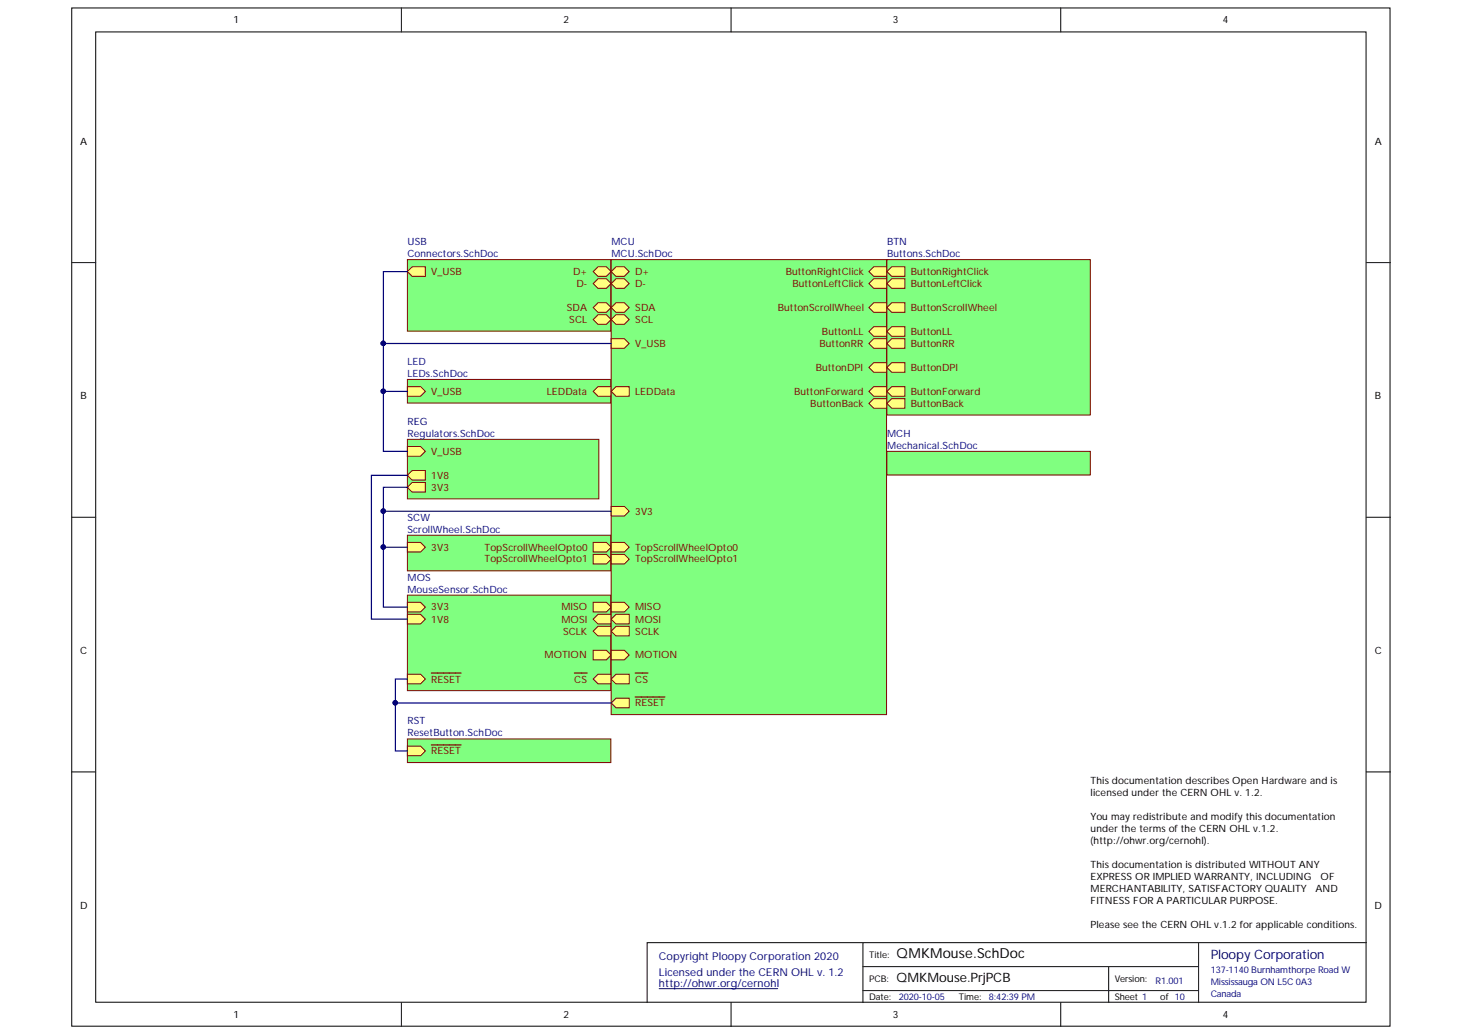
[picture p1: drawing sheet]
<svg xmlns="http://www.w3.org/2000/svg" width="297mm" height="210mm" viewBox="0 0 297 210" stroke-linecap="round" stroke-linejoin="round" font-family="sans-serif">
<g fill="#fff" stroke="#000" stroke-width=".2">
<path d="M14.6 1.6h267.4v206.5h-267.4z"/>
<path d="M19.4 6.5h257.8v196.8h-257.8z"/>
</g>
<g fill="none" stroke="#000" stroke-width=".2">
<path d="M81.4 1.6v4.9M148.3 1.6v4.9M215.2 1.6v4.9M14.6 53.3h4.8M277.2 53.3h4.9M14.6 104.9h4.8M277.2 104.9h4.9M14.6 156.5h4.8M277.2 156.5h4.9M175.1 191.2h-43.8v12.1M175.1 196h68.1M224.9 196v7.3"/>
<path d="M243.2 191.2v12.1M277.2 191.2h-102.1v12.1M81.4 203.3v4.9M148.3 203.3v4.9M175.1 200.9h68.1M215.2 203.3v4.9"/>
</g>
<path d="M133.7 200.5h24.1" fill="none" stroke="#000080" stroke-width=".2"/>
<path d="M82.7 52.7h41.2v14.5h-41.2z" fill="#80ff80" stroke="#800000" stroke-width=".2"/>
<path d="M120.4 55.1l.9-1h1.7l1 1-1 1h-1.7z" fill-rule="evenodd" fill="#ffff80"/>
<path d="M120.4 55.1l.9-1h1.7l1 1-1 1h-1.7z" fill="none" stroke="#800000" stroke-width=".2"/>
<path d="M82.7 55.1l.9-1h2.7v2h-2.7z" fill-rule="evenodd" fill="#ffff80"/>
<path d="M82.7 55.1l.9-1h2.7v2h-2.7z" fill="none" stroke="#800000" stroke-width=".2"/>
<path d="M120.4 57.5l.9-1h1.7l1 1-1 1h-1.7z" fill-rule="evenodd" fill="#ffff80"/>
<path d="M120.4 57.5l.9-1h1.7l1 1-1 1h-1.7z" fill="none" stroke="#800000" stroke-width=".2"/>
<path d="M120.4 62.4l.9-1h1.7l1 1-1 .9h-1.7z" fill-rule="evenodd" fill="#ffff80"/>
<path d="M120.4 62.4l.9-1h1.7l1 1-1 .9h-1.7z" fill="none" stroke="#800000" stroke-width=".2"/>
<path d="M120.4 64.8l.9-1h1.7l1 1-1 1h-1.7z" fill-rule="evenodd" fill="#ffff80"/>
<path d="M120.4 64.8l.9-1h1.7l1 1-1 1h-1.7z" fill="none" stroke="#800000" stroke-width=".2"/>
<path d="M221.3 157.2h53.4v31.5h-53.4z" fill="#fff" stroke="#fff" stroke-width=".2"/>
<path d="M82.7 77h41.2v4.7h-41.2z" fill="#80ff80" stroke="#800000" stroke-width=".2"/>
<path d="M82.7 78.4h2.6l1 1-1 1h-2.6z" fill-rule="evenodd" fill="#ffff80"/>
<path d="M82.7 78.4h2.6l1 1-1 1h-2.6z" fill="none" stroke="#800000" stroke-width=".2"/>
<path d="M120.4 79.4l.9-1h2.7v2h-2.7z" fill-rule="evenodd" fill="#ffff80"/>
<path d="M120.4 79.4l.9-1h2.7v2h-2.7z" fill="none" stroke="#800000" stroke-width=".2"/>
<path d="M82.7 89.1h38.8v12.1h-38.8z" fill="#80ff80" stroke="#800000" stroke-width=".2"/>
<path d="M82.7 98.8l.9-.9h2.7v1.9h-2.7z" fill-rule="evenodd" fill="#ffff80"/>
<path d="M82.7 98.8l.9-.9h2.7v1.9h-2.7z" fill="none" stroke="#800000" stroke-width=".2"/>
<path d="M82.7 90.6h2.6l1 .9-1 1h-2.6z" fill-rule="evenodd" fill="#ffff80"/>
<path d="M82.7 90.6h2.6l1 .9-1 1h-2.6z" fill="none" stroke="#800000" stroke-width=".2"/>
<path d="M82.7 96.4l.9-1h2.7v2h-2.7z" fill-rule="evenodd" fill="#ffff80"/>
<path d="M82.7 96.4l.9-1h2.7v2h-2.7z" fill="none" stroke="#800000" stroke-width=".2"/>
<path d="M82.7 108.5h41.2v7.3h-41.2z" fill="#80ff80" stroke="#800000" stroke-width=".2"/>
<path d="M120.4 112.4h2.6l1 1-1 1h-2.6z" fill-rule="evenodd" fill="#ffff80"/>
<path d="M120.4 112.4h2.6l1 1-1 1h-2.6z" fill="none" stroke="#800000" stroke-width=".2"/>
<path d="M120.4 110h2.6l1 1-1 .9h-2.6z" fill-rule="evenodd" fill="#ffff80"/>
<path d="M120.4 110h2.6l1 1-1 .9h-2.6z" fill="none" stroke="#800000" stroke-width=".2"/>
<path d="M82.7 110h2.6l1 1-1 .9h-2.6z" fill-rule="evenodd" fill="#ffff80"/>
<path d="M82.7 110h2.6l1 1-1 .9h-2.6z" fill="none" stroke="#800000" stroke-width=".2"/>
<path d="M82.7 120.7h41.2v19.4h-41.2z" fill="#80ff80" stroke="#800000" stroke-width=".2"/>
<path d="M82.7 124.6h2.6l1 1-1 .9h-2.6z" fill-rule="evenodd" fill="#ffff80"/>
<path d="M82.7 124.6h2.6l1 1-1 .9h-2.6z" fill="none" stroke="#800000" stroke-width=".2"/>
<path d="M82.7 122.2h2.6l1 .9-1 1h-2.6z" fill-rule="evenodd" fill="#ffff80"/>
<path d="M82.7 122.2h2.6l1 .9-1 1h-2.6z" fill="none" stroke="#800000" stroke-width=".2"/>
<path d="M120.4 137.7l.9-1h2.7v2h-2.7z" fill-rule="evenodd" fill="#ffff80"/>
<path d="M120.4 137.7l.9-1h2.7v2h-2.7z" fill="none" stroke="#800000" stroke-width=".2"/>
<path d="M116.5 136.5h2.6" fill="none" stroke="#800000" stroke-width=".24"/>
<path d="M120.4 122.2h2.6l1 .9-1 1h-2.6z" fill-rule="evenodd" fill="#ffff80"/>
<path d="M120.4 122.2h2.6l1 .9-1 1h-2.6z" fill="none" stroke="#800000" stroke-width=".2"/>
<path d="M120.4 125.6l.9-1h2.7v1.9h-2.7z" fill-rule="evenodd" fill="#ffff80"/>
<path d="M120.4 125.6l.9-1h2.7v1.9h-2.7z" fill="none" stroke="#800000" stroke-width=".2"/>
<path d="M120.4 128l.9-1h2.7v2h-2.7z" fill-rule="evenodd" fill="#ffff80"/>
<path d="M120.4 128l.9-1h2.7v2h-2.7z" fill="none" stroke="#800000" stroke-width=".2"/>
<path d="M82.7 136.7h2.6l1 1-1 1h-2.6z" fill-rule="evenodd" fill="#ffff80"/>
<path d="M82.7 136.7h2.6l1 1-1 1h-2.6z" fill="none" stroke="#800000" stroke-width=".2"/>
<path d="M87.5 136.5h6.1" fill="none" stroke="#800000" stroke-width=".24"/>
<path d="M120.4 131.9h2.6l1 1-1 .9h-2.6z" fill-rule="evenodd" fill="#ffff80"/>
<path d="M120.4 131.9h2.6l1 1-1 .9h-2.6z" fill="none" stroke="#800000" stroke-width=".2"/>
<path d="M82.7 149.9h41.2v4.7h-41.2z" fill="#80ff80" stroke="#800000" stroke-width=".2"/>
<path d="M82.7 151.3h2.6l1 1-1 1h-2.6z" fill-rule="evenodd" fill="#ffff80"/>
<path d="M82.7 151.3h2.6l1 1-1 1h-2.6z" fill="none" stroke="#800000" stroke-width=".2"/>
<path d="M87.5 151.1h6.1" fill="none" stroke="#800000" stroke-width=".24"/>
<path d="M124 52.7h55.9v92.2h-55.9z" fill="#80ff80" stroke="#800000" stroke-width=".2"/>
<path d="M124 55.1l1-1h1.7l1 1-1 1h-1.7z" fill-rule="evenodd" fill="#ffff80"/>
<path d="M124 55.1l1-1h1.7l1 1-1 1h-1.7z" fill="none" stroke="#800000" stroke-width=".2"/>
<path d="M124 57.5l1-1h1.7l1 1-1 1h-1.7z" fill-rule="evenodd" fill="#ffff80"/>
<path d="M124 57.5l1-1h1.7l1 1-1 1h-1.7z" fill="none" stroke="#800000" stroke-width=".2"/>
<path d="M176.3 55.1l1-1h2.6v2h-2.6z" fill-rule="evenodd" fill="#ffff80"/>
<path d="M176.3 55.1l1-1h2.6v2h-2.6z" fill="none" stroke="#800000" stroke-width=".2"/>
<path d="M176.3 57.5l1-1h2.6v2h-2.6z" fill-rule="evenodd" fill="#ffff80"/>
<path d="M176.3 57.5l1-1h2.6v2h-2.6z" fill="none" stroke="#800000" stroke-width=".2"/>
<path d="M176.3 62.4l1-1h2.6v1.9h-2.6z" fill-rule="evenodd" fill="#ffff80"/>
<path d="M176.3 62.4l1-1h2.6v1.9h-2.6z" fill="none" stroke="#800000" stroke-width=".2"/>
<path d="M124 68.7h2.7l1 1-1 .9h-2.7z" fill-rule="evenodd" fill="#ffff80"/>
<path d="M124 68.7h2.7l1 1-1 .9h-2.7z" fill="none" stroke="#800000" stroke-width=".2"/>
<path d="M176.3 67.2l1-.9h2.6v1.9h-2.6z" fill-rule="evenodd" fill="#ffff80"/>
<path d="M176.3 67.2l1-.9h2.6v1.9h-2.6z" fill="none" stroke="#800000" stroke-width=".2"/>
<path d="M176.3 69.7l1-1h2.6v1.9h-2.6z" fill-rule="evenodd" fill="#ffff80"/>
<path d="M176.3 69.7l1-1h2.6v1.9h-2.6z" fill="none" stroke="#800000" stroke-width=".2"/>
<path d="M176.3 74.5l1-.9h2.6v1.9h-2.6z" fill-rule="evenodd" fill="#ffff80"/>
<path d="M176.3 74.5l1-.9h2.6v1.9h-2.6z" fill="none" stroke="#800000" stroke-width=".2"/>
<path d="M176.3 79.4l1-1h2.6v2h-2.6z" fill-rule="evenodd" fill="#ffff80"/>
<path d="M176.3 79.4l1-1h2.6v2h-2.6z" fill="none" stroke="#800000" stroke-width=".2"/>
<path d="M176.3 81.8l1-1h2.6v2h-2.6z" fill-rule="evenodd" fill="#ffff80"/>
<path d="M176.3 81.8l1-1h2.6v2h-2.6z" fill="none" stroke="#800000" stroke-width=".2"/>
<path d="M124 79.4l1-1h2.7v2h-2.7z" fill-rule="evenodd" fill="#ffff80"/>
<path d="M124 79.4l1-1h2.7v2h-2.7z" fill="none" stroke="#800000" stroke-width=".2"/>
<path d="M124 102.7h2.7l1 1-1 1h-2.7z" fill-rule="evenodd" fill="#ffff80"/>
<path d="M124 102.7h2.7l1 1-1 1h-2.7z" fill="none" stroke="#800000" stroke-width=".2"/>
<path d="M124 112.4h2.7l1 1-1 1h-2.7z" fill-rule="evenodd" fill="#ffff80"/>
<path d="M124 112.4h2.7l1 1-1 1h-2.7z" fill="none" stroke="#800000" stroke-width=".2"/>
<path d="M124 110h2.7l1 1-1 .9h-2.7z" fill-rule="evenodd" fill="#ffff80"/>
<path d="M124 110h2.7l1 1-1 .9h-2.7z" fill="none" stroke="#800000" stroke-width=".2"/>
<path d="M124 125.6l1-1h2.7v1.9h-2.7z" fill-rule="evenodd" fill="#ffff80"/>
<path d="M124 125.6l1-1h2.7v1.9h-2.7z" fill="none" stroke="#800000" stroke-width=".2"/>
<path d="M124 128l1-1h2.7v2h-2.7z" fill-rule="evenodd" fill="#ffff80"/>
<path d="M124 128l1-1h2.7v2h-2.7z" fill="none" stroke="#800000" stroke-width=".2"/>
<path d="M124 122.2h2.7l1 .9-1 1h-2.7z" fill-rule="evenodd" fill="#ffff80"/>
<path d="M124 122.2h2.7l1 .9-1 1h-2.7z" fill="none" stroke="#800000" stroke-width=".2"/>
<path d="M124 137.7l1-1h2.7v2h-2.7z" fill-rule="evenodd" fill="#ffff80"/>
<path d="M124 137.7l1-1h2.7v2h-2.7z" fill="none" stroke="#800000" stroke-width=".2"/>
<path d="M128.9 136.5h2.6" fill="none" stroke="#800000" stroke-width=".24"/>
<path d="M124 142.6l1-1h2.7v1.9h-2.7z" fill-rule="evenodd" fill="#ffff80"/>
<path d="M124 142.6l1-1h2.7v1.9h-2.7z" fill="none" stroke="#800000" stroke-width=".2"/>
<path d="M128.9 141.4h6" fill="none" stroke="#800000" stroke-width=".24"/>
<path d="M124 131.9h2.7l1 1-1 .9h-2.7z" fill-rule="evenodd" fill="#ffff80"/>
<path d="M124 131.9h2.7l1 1-1 .9h-2.7z" fill="none" stroke="#800000" stroke-width=".2"/>
<path d="M124 62.4l1-1h1.7l1 1-1 .9h-1.7z" fill-rule="evenodd" fill="#ffff80"/>
<path d="M124 62.4l1-1h1.7l1 1-1 .9h-1.7z" fill="none" stroke="#800000" stroke-width=".2"/>
<path d="M124 64.8l1-1h1.7l1 1-1 1h-1.7z" fill-rule="evenodd" fill="#ffff80"/>
<path d="M124 64.8l1-1h1.7l1 1-1 1h-1.7z" fill="none" stroke="#800000" stroke-width=".2"/>
<path d="M179.9 52.7h41.3v31.5h-41.3z" fill="#80ff80" stroke="#800000" stroke-width=".2"/>
<path d="M179.9 55.1l1-1h2.7v2h-2.7z" fill-rule="evenodd" fill="#ffff80"/>
<path d="M179.9 55.1l1-1h2.7v2h-2.7z" fill="none" stroke="#800000" stroke-width=".2"/>
<path d="M179.9 57.5l1-1h2.7v2h-2.7z" fill-rule="evenodd" fill="#ffff80"/>
<path d="M179.9 57.5l1-1h2.7v2h-2.7z" fill="none" stroke="#800000" stroke-width=".2"/>
<path d="M179.9 62.4l1-1h2.7v1.9h-2.7z" fill-rule="evenodd" fill="#ffff80"/>
<path d="M179.9 62.4l1-1h2.7v1.9h-2.7z" fill="none" stroke="#800000" stroke-width=".2"/>
<path d="M179.9 67.2l1-.9h2.7v1.9h-2.7z" fill-rule="evenodd" fill="#ffff80"/>
<path d="M179.9 67.2l1-.9h2.7v1.9h-2.7z" fill="none" stroke="#800000" stroke-width=".2"/>
<path d="M179.9 69.7l1-1h2.7v1.9h-2.7z" fill-rule="evenodd" fill="#ffff80"/>
<path d="M179.9 69.7l1-1h2.7v1.9h-2.7z" fill="none" stroke="#800000" stroke-width=".2"/>
<path d="M179.9 74.5l1-.9h2.7v1.9h-2.7z" fill-rule="evenodd" fill="#ffff80"/>
<path d="M179.9 74.5l1-.9h2.7v1.9h-2.7z" fill="none" stroke="#800000" stroke-width=".2"/>
<path d="M179.9 79.4l1-1h2.7v2h-2.7z" fill-rule="evenodd" fill="#ffff80"/>
<path d="M179.9 79.4l1-1h2.7v2h-2.7z" fill="none" stroke="#800000" stroke-width=".2"/>
<path d="M179.9 81.8l1-1h2.7v2h-2.7z" fill-rule="evenodd" fill="#ffff80"/>
<path d="M179.9 81.8l1-1h2.7v2h-2.7z" fill="none" stroke="#800000" stroke-width=".2"/>
<path d="M80.2 142.6v9.7h2.5" fill="none" stroke="#000080" stroke-width=".24"/>
<circle cx="80.2" cy="142.5" r=".45" fill="#000080" stroke="#000080" stroke-width=".2"/>
<path d="M179.9 91.5h41.3v4.8h-41.3z" fill="#80ff80" stroke="#800000" stroke-width=".2"/>
<path d="M82.7 55.1h-4.9v24.3h4.9M77.8 79.4v12.1h4.9M77.8 69.7h46.2M82.7 96.4h-7.3v29.2h7.3M82.7 98.8h-4.9v12.2h4.9M77.8 111v12.1h4.9M77.8 103.7h46.2M82.7 137.7h-2.5v4.9h43.8" fill="none" stroke="#000080" stroke-width=".24"/>
<g fill="#000080" stroke="#000080" stroke-width=".2">
<circle cx="77.8" cy="110.9" r=".45"/>
<circle cx="77.8" cy="103.7" r=".45"/>
<circle cx="77.8" cy="79.3" r=".45"/>
<circle cx="77.8" cy="69.6" r=".45"/>
<circle cx="80.2" cy="142.5" r=".45"/>
</g>
<text font-size="2.8" x="181.9" y="194.2">QMKMouse.SchDoc</text>
<text font-size="2.6" fill="#000080" x="245.6" y="194.6">Ploopy Corporation</text>
<text font-size="2.6" x="181.9" y="199.2">QMKMouse.PrjPCB</text>
<g font-size="2.2" fill="#000080">
<text x="133.7" y="194.7">Copyright Ploopy Corporation 2020</text>
<text x="133.7" y="197.9">Licensed under the CERN OHL v. 1.2</text>
<text x="133.7" y="200.2">http://ohwr.org/cernohl</text>
</g>
<g font-size="2">
<text x="47.4" y="4.7">1</text>
<text x="114.3" y="4.7">2</text>
<text x="181.2" y="4.7">3</text>
<text x="248.1" y="4.7">4</text>
<text x="16.2" y="29.3">A</text>
<text x="279" y="29.3">A</text>
<text x="16.3" y="81">B</text>
<text x="279" y="81">B</text>
<text x="16.2" y="132.7">C</text>
<text x="279" y="132.7">C</text>
<text x="221.3" y="159.1">This documentation describes Open Hardware and is</text>
<text x="221.3" y="161.5">l</text>
<text x="221.8" y="161.5">icensed under the CERN OHL v. 1.2.</text>
<text x="221.3" y="166.3">You may redistribute and modify this documentation</text>
<text x="221.3" y="168.8">under the terms of the CERN OHL v.1.2.</text>
<text x="221.3" y="171.2">(http://ohwr.org/cernohl).</text>
<text x="221.3" y="176.1">This documentation is distributed WITHOUT ANY</text>
<text x="221.3" y="178.5">EXPRESS OR IMPLIED WARRANTY, INCLUDING</text>
<text x="267.9" y="178.5">OF</text>
<text x="16.2" y="184.3">D</text>
<text x="221.3" y="181">MERCHANTABILITY, SATISFACTORY QUALITY</text>
<text x="221.3" y="183.4">FITNESS FOR A PARTICULAR PURPOSE.</text>
<text x="266.9" y="181">AND</text>
<text x="278.9" y="184.3">D</text>
<text x="221.3" y="188.2">Please see the CERN OHL v.1.2 for applicable conditions.</text>
<text x="47.4" y="206.5">1</text>
<text x="114.3" y="206.5">2</text>
<text x="181.2" y="206.5">3</text>
<text x="248.1" y="206.5">4</text>
</g>
<g font-size="2" fill="#000080">
<text x="82.7" y="49.7">USB</text>
<text x="82.7" y="52.2">Connectors.SchDoc</text>
<text x="124" y="49.7">MCU</text>
<text x="124" y="52.2">MCU.SchDoc</text>
<text x="180" y="49.7">BTN</text>
<text x="180" y="52.2">Buttons.SchDoc</text>
<text x="82.7" y="74">LED</text>
<text x="82.7" y="76.4">LEDs.SchDoc</text>
<text x="82.7" y="86.2">REG</text>
<text x="82.7" y="88.6">Regulators.SchDoc</text>
<text x="180" y="88.6">MCH</text>
<text x="180" y="91">Mechanical.SchDoc</text>
<text x="82.7" y="105.6">SCW</text>
<text x="82.7" y="108.1">ScrollWheel.SchDoc</text>
<text x="82.7" y="117.8">MOS</text>
<text x="82.7" y="120.2">MouseSensor.SchDoc</text>
<text x="82.7" y="146.9">RST</text>
<text x="82.7" y="149.3">ResetButton.SchDoc</text>
</g>
<g font-size="2" fill="#800000">
<text x="87.5" y="55.8">V_USB</text>
<text x="116.3" y="55.8">D+</text>
<text x="116.9" y="58.2">D-</text>
<text x="128.9" y="55.8">D+</text>
<text x="128.9" y="58.2">D-</text>
<text x="159.4" y="55.8">ButtonRightClick</text>
<text x="160.8" y="58.2">ButtonLeftClick</text>
<text x="184.8" y="55.8">ButtonRightClick</text>
<text x="184.8" y="58.2">ButtonLeftClick</text>
<text x="115" y="63.1">SDA</text>
<text x="115.5" y="65.5">SCL</text>
<text x="128.9" y="63.1">SDA</text>
<text x="128.9" y="65.5">SCL</text>
<text x="157.8" y="63.1">ButtonScrollWheel</text>
<text x="184.8" y="63.1">ButtonScrollWheel</text>
<text x="128.9" y="70.4">V_USB</text>
<text x="166.3" y="70.4">ButtonRR</text>
<text x="166.8" y="67.9">ButtonLL</text>
<text x="184.8" y="67.9">ButtonLL</text>
<text x="184.8" y="70.4">ButtonRR</text>
<text x="165.5" y="75.3">ButtonDPI</text>
<text x="184.8" y="75.3">ButtonDPI</text>
<text x="87.5" y="80.1">V_USB</text>
<text x="110.9" y="80.1">LEDData</text>
<text x="128.9" y="80.1">LEDData</text>
<text x="161.1" y="80.1">ButtonForward</text>
<text x="164.4" y="82.5">ButtonBack</text>
<text x="184.8" y="80.1">ButtonForward</text>
<text x="184.8" y="82.5">ButtonBack</text>
<text x="87.5" y="92.3">V_USB</text>
<text x="87.5" y="99.5">3V3</text>
<text x="87.5" y="97.1">1V8</text>
<text x="128.9" y="104.3">3V3</text>
<text x="87.5" y="111.7">3V3</text>
<text x="98.3" y="111.7">TopScrollWheelOpto0</text>
<text x="128.9" y="111.7">TopScrollWheelOpto0</text>
<text x="98.3" y="114.1">TopScrollWheelOpto1</text>
<text x="128.9" y="114.1">TopScrollWheelOpto1</text>
<text x="87.5" y="123.8">3V3</text>
<text x="113.9" y="123.8">MISO</text>
<text x="128.9" y="123.8">MISO</text>
<text x="87.5" y="126.3">1V8</text>
<text x="113.9" y="126.3">MOSI</text>
<text x="114.2" y="128.7">SCLK</text>
<text x="128.9" y="126.3">MOSI</text>
<text x="128.9" y="128.7">SCLK</text>
<text x="110.5" y="133.5">MOTION</text>
<text x="128.9" y="133.5">MOTION</text>
<text x="87.5" y="138.4">RESET</text>
<text x="116.5" y="138.4">CS</text>
<text x="128.9" y="138.4">CS</text>
<text x="128.9" y="143.2">RESET</text>
<text x="87.5" y="153">RESET</text>
</g>
<g font-size="1.9">
<text x="176.3" y="194.3">Title:</text>
<text x="176.3" y="202.9">Date:</text>
<text x="176.3" y="199.2">PCB:</text>
<text x="194.5" y="202.9">Time:</text>
<text x="226.2" y="199.2">Version:</text>
<text x="226.2" y="202.9">Sheet 1</text>
<text x="235.4" y="202.9">of 10</text>
</g>
<g font-size="1.9" fill="#000080">
<text x="245.6" y="197.3">137-1140 Burnhamthorpe Road W</text>
<text x="182.3" y="202.9">2020-10-05</text>
<text x="200.6" y="202.9">8:42:39 PM</text>
<text x="234.5" y="199.5">R1.001</text>
<text x="245.6" y="199.7">Mississauga ON L5C 0A3</text>
<text x="245.6" y="202.1">Canada</text>
</g>
</svg>
